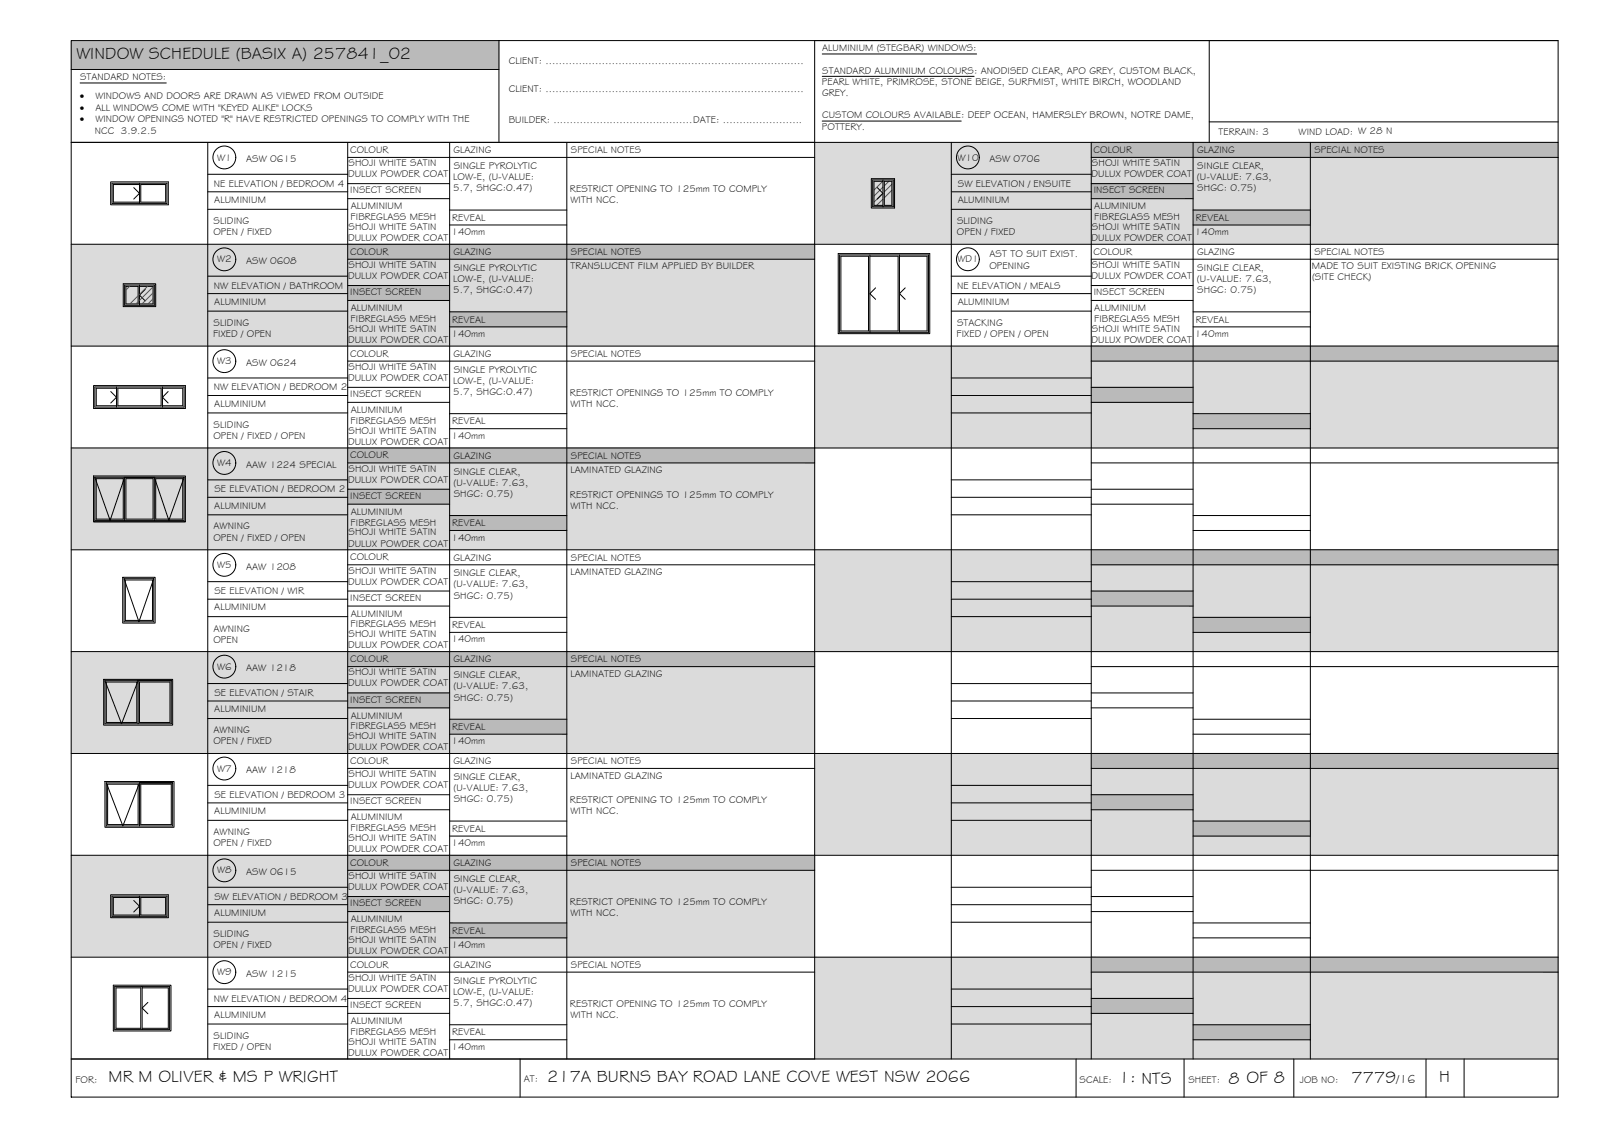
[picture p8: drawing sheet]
<svg xmlns="http://www.w3.org/2000/svg" width="420mm" height="297mm" viewBox="0 0 420 297" stroke-linecap="round" stroke-linejoin="round" font-family="sans-serif">
<!-- layer: WINDOW SCHEDULE HATCH -->
<g fill="#dbdbdb" stroke="#dbdbdb" stroke-width=".26">
<path d="M213.7 37.3l195 26.7v-26.7zM213.7 37.3l195 26.7h-195z"/>
<path d="M18.7 64l195 26.7v-26.7zM18.7 64l195 26.7h-195z"/>
<path d="M213.7 90.7l195 26.7v-26.7zM213.7 90.7l195 26.7h-195z"/>
<path d="M18.7 117.4l195 26.7v-26.7zM18.7 117.4l195 26.7h-195z"/>
<path d="M213.7 144.1l195 26.7v-26.7zM213.7 144.1l195 26.7h-195z"/>
<path d="M18.7 170.8l195 26.7v-26.7zM18.7 170.8l195 26.7h-195z"/>
<path d="M213.7 197.5l195 26.7v-26.7zM213.7 197.5l195 26.7h-195z"/>
<path d="M18.7 224.2l195 26.7v-26.7zM18.7 224.2l195 26.7h-195z"/>
<path d="M213.7 250.9l195 26.7v-26.7zM213.7 250.9l195 26.7h-195z"/>
</g>
<g fill="#bababa" stroke="#bababa" stroke-width=".26">
<path d="M18.7 10.6l112.2 7.6v-7.6zM18.7 10.6l112.2 7.6h-112.2z"/>
<path d="M286.2 37.3l122.5 4v-4zM286.2 37.3l122.5 4h-122.5z"/>
<path d="M286.2 48.1l26.7 4v-4zM286.2 48.1l26.7 4h-26.7z"/>
<path d="M312.9 55.1l30.8 3.9v-3.9zM312.9 55.1l30.8 3.9h-30.8z"/>
<path d="M91.2 64l122.5 4v-4zM91.2 64l122.5 4h-122.5z"/>
<path d="M91.2 74.9l26.7 3.9v-3.9zM91.2 74.9l26.7 3.9h-26.7z"/>
<path d="M117.9 81.8l30.8 3.9v-3.9zM117.9 81.8l30.8 3.9h-30.8z"/>
<path d="M286.2 90.7l122.5 4v-4zM286.2 90.7l122.5 4h-122.5z"/>
<path d="M286.2 101.6l26.7 3.9v-3.9zM286.2 101.6l26.7 3.9h-26.7z"/>
<path d="M312.9 108.5l30.8 3.9v-3.9zM312.9 108.5l30.8 3.9h-30.8z"/>
<path d="M91.2 117.4l122.5 4v-4zM91.2 117.4l122.5 4h-122.5z"/>
<path d="M91.2 128.3l26.7 3.9v-3.9zM91.2 128.3l26.7 3.9h-26.7z"/>
<path d="M117.9 135.2l30.8 3.9v-3.9zM117.9 135.2l30.8 3.9h-30.8z"/>
<path d="M286.2 144.1l122.5 4v-4zM286.2 144.1l122.5 4h-122.5z"/>
<path d="M286.2 155l26.7 3.9v-3.9zM286.2 155l26.7 3.9h-26.7z"/>
<path d="M312.9 161.9l30.8 3.9v-3.9zM312.9 161.9l30.8 3.9h-30.8z"/>
<path d="M91.2 170.8l122.5 4v-4zM91.2 170.8l122.5 4h-122.5z"/>
<path d="M91.2 181.6l26.7 4v-4zM91.2 181.6l26.7 4h-26.7z"/>
<path d="M117.9 188.6l30.8 3.9v-3.9zM117.9 188.6l30.8 3.9h-30.8z"/>
<path d="M286.2 197.5l122.5 4v-4zM286.2 197.5l122.5 4h-122.5z"/>
<path d="M286.2 208.4l26.7 3.9v-3.9zM286.2 208.4l26.7 3.9h-26.7z"/>
<path d="M312.9 215.3l30.8 3.9v-3.9zM312.9 215.3l30.8 3.9h-30.8z"/>
<path d="M91.2 224.2l122.5 4v-4zM91.2 224.2l122.5 4h-122.5z"/>
<path d="M91.2 235l26.7 4v-4zM91.2 235l26.7 4h-26.7z"/>
<path d="M117.9 242l30.8 3.9v-3.9zM117.9 242l30.8 3.9h-30.8z"/>
<path d="M286.2 250.9l122.5 4v-4zM286.2 250.9l122.5 4h-122.5z"/>
<path d="M286.2 261.8l26.7 3.9v-3.9zM286.2 261.8l26.7 3.9h-26.7z"/>
<path d="M312.9 268.7l30.8 3.9v-3.9zM312.9 268.7l30.8 3.9h-30.8z"/>
</g>
<!-- layer: BORDER -->
<g fill="none" stroke="#000" stroke-width=".26">
<path d="M18.7 10.6h390v277h-390zM18.7 18.2h112.2M130.9 10.6v26.7M317.1 10.6v26.7M408.7 10.6h-195v267M18.7 37.3h390M54.5 37.3v240.3M91.2 37.3v240.3M117.9 37.3v240.3M148.7 37.3v240.3M249.5 37.3v240.3M286.2 37.3v240.3"/>
<path d="M312.9 37.3v240.3M317.1 32h91.6M343.7 37.3v240.3M54.5 45.7h36.7M54.5 50.3h36.7M54.5 54.9h36.7M91.2 41.3h122.5M91.2 48.1h26.7M91.2 52.1h26.7M117.9 55.1h30.8M117.9 59h30.8M249.5 45.7h36.7"/>
<path d="M249.5 50.3h36.7M249.5 54.9h36.7M286.2 41.3h122.5M286.2 48.1h26.7M286.2 52.1h26.7M312.9 55.1h30.8M312.9 59h30.8M18.7 64h390M54.5 72.4h36.7M54.5 77h36.7M91.2 68h122.5M91.2 74.9h26.7"/>
<path d="M91.2 78.8h26.7M249.5 72.4h36.7M249.5 77h36.7M286.2 68h122.5M286.2 74.9h26.7M286.2 78.8h26.7M18.7 90.7h390M54.5 81.6h36.7M54.5 99.1h36.7M91.2 94.7h122.5M117.9 81.8h30.8M117.9 85.7h30.8"/>
<path d="M249.5 81.6h36.7M249.5 99.1h36.7M286.2 94.7h122.5M312.9 81.8h30.8M312.9 85.7h30.8M18.7 117.4h390M54.5 103.7h36.7M54.5 108.3h36.7M91.2 101.6h26.7M91.2 105.5h26.7M117.9 108.5h30.8M117.9 112.4h30.8"/>
<path d="M249.5 103.7h36.7M249.5 108.3h36.7M286.2 101.6h26.7M286.2 105.5h26.7M312.9 108.5h30.8M312.9 112.4h30.8M54.5 125.8h36.7M54.5 130.4h36.7M54.5 135h36.7M91.2 121.4h122.5M91.2 128.3h26.7M91.2 132.2h26.7"/>
<path d="M117.9 135.2h30.8M117.9 139.1h30.8M249.5 125.8h36.7M249.5 130.4h36.7M249.5 135h36.7M286.2 121.4h122.5M286.2 128.3h26.7M286.2 132.2h26.7M312.9 135.2h30.8M312.9 139.1h30.8M18.7 144.1h390M54.5 152.5h36.7"/>
<path d="M54.5 157.1h36.7M91.2 148.1h122.5M91.2 155h26.7M91.2 158.9h26.7M249.5 152.5h36.7M249.5 157.1h36.7M286.2 148.1h122.5M286.2 155h26.7M286.2 158.9h26.7M18.7 170.8h390M54.5 161.7h36.7M54.5 179.2h36.7"/>
<path d="M91.2 174.8h122.5M117.9 161.9h30.8M117.9 165.8h30.8M249.5 161.7h36.7M249.5 179.2h36.7M286.2 174.8h122.5M312.9 161.9h30.8M312.9 165.8h30.8M18.7 197.5h390M54.5 183.8h36.7M54.5 188.4h36.7M91.2 181.7h26.7"/>
<path d="M91.2 185.6h26.7M117.9 188.6h30.8M117.9 192.5h30.8M249.5 183.8h36.7M249.5 188.4h36.7M286.2 181.7h26.7M286.2 185.6h26.7M312.9 188.6h30.8M312.9 192.5h30.8M54.5 205.9h36.7M54.5 210.5h36.7M54.5 215.1h36.7"/>
<path d="M91.2 201.5h122.5M91.2 208.4h26.7M91.2 212.3h26.7M117.9 215.3h30.8M117.9 219.2h30.8M249.5 205.9h36.7M249.5 210.5h36.7M249.5 215.1h36.7M286.2 201.5h122.5M286.2 208.4h26.7M286.2 212.3h26.7M312.9 215.3h30.8"/>
<path d="M312.9 219.2h30.8M18.7 224.2h390M54.5 232.6h36.7M54.5 237.2h36.7M91.2 228.2h122.5M91.2 235h26.7M91.2 239h26.7M249.5 232.6h36.7M249.5 237.2h36.7M286.2 228.2h122.5M286.2 235h26.7M286.2 239h26.7"/>
<path d="M18.7 250.9h390M54.5 241.8h36.7M54.5 259.3h36.7M91.2 254.9h122.5M117.9 242h30.8M117.9 245.9h30.8M249.5 241.8h36.7M249.5 259.3h36.7M286.2 254.9h122.5M312.9 242h30.8M312.9 245.9h30.8M18.7 277.6h390"/>
<path d="M54.5 263.9h36.7M54.5 268.5h36.7M91.2 261.8h26.7M91.2 265.7h26.7M117.9 268.7h30.8M117.9 272.6h30.8M136.4 277.6v10M249.5 263.9h36.7M249.5 268.5h36.7M282.2 277.6v10M286.2 261.8h26.7M286.2 265.7h26.7"/>
<path d="M310.5 277.6v10M312.9 268.7h30.8M312.9 272.6h30.8M339.3 277.6v10M374 277.6v10M384 277.6v10"/>
</g>
<!-- layer: TEXT -->
<path d="M215.7 14.2h40.4M21 21.8h22.6M215.6 31.7h36.5M215.7 20h39.8" fill="none" stroke="#000" stroke-width=".26"/>
<!-- layer: WINDOWS -->
<g fill="none" stroke="#000" stroke-width=".26">
<path d="M29.4 48h14.4v5.3h-14.4zM35.1 49.2l1.5 1.5-1.5 1.5M36.6 48.4h-6.9v4.6h6.9M36.6 48v5.3M36.9 48.4h6.5v4.6h-6.5zM228.9 47.2h5.4v7h-5.4zM230.1 49.2l1.5 1.5-1.5 1.5M231.6 47.5h-2.4v6.3h2.4M231.6 47.2v7M231.9 47.5h2v6.3h-2zM32.7 74.7h7.8v5.3h-7.8zM33 75.1h3.2v4.6h-3.2z"/>
<path d="M36.6 74.7v5.3M36.6 75.1h3.5v4.6h-3.5M38.1 75.9l-1.5 1.5 1.5 1.5M220.2 66.8h23.3v20.3h-23.3zM220.5 67.2h7.3v19.6h-7.3zM228.1 67.2h7.4v19.6h-7.4M228.1 66.8v20.3M229.6 75.5l-1.5 1.5 1.5 1.5M235.9 67.2h7.2v19.6h-7.2M235.9 66.8v20.3M237.4 75.5l-1.5 1.5 1.5 1.5M24.9 101.4h23.4v5.3h-23.4z"/>
<path d="M29 102.7l1.6 1.5-1.6 1.5M30.6 101.8h-5.4v4.6h5.4M30.6 101.4v5.3M30.9 101.8h11.4v4.6h-11.4zM42.6 101.8h5.3v4.6h-5.3M42.6 101.4v5.3M44.1 102.7l-1.5 1.5 1.5 1.5M24.9 125.1l4 11.3 3.8-11.3M24.9 125.1h23.4l-4 11.3-3.8-11.3M24.9 125.1v11.3h23.4v-11.3M25.2 125.5h7.1v10.6h-7.1zM32.7 125.1h7.8"/>
<path d="M32.7 125.1v11.3M33 125.5h7.1v10.6h-7.1zM40.5 125.1v11.3M40.8 125.5h7.1v10.6h-7.1zM32.5 151.7l3.9 11.3 3.9-11.3M32.5 151.7h7.8M32.5 151.7v11.3h7.8v-11.3M32.9 152.1h7.1v10.6h-7.1zM27.5 178.4h17.4h-8.7M27.5 178.4l4.4 11.4 4.3-11.4M27.5 178.4v11.4h17.4v-11.4M27.9 178.8h8v10.6h-8z"/>
<path d="M36.2 178.4v11.4M36.6 178.8h8v10.6h-8zM27.9 205.2h17.4h-8.7M27.9 205.2l4.3 11.3 4.4-11.3M27.9 205.2v11.3h17.4v-11.3M28.2 205.6h8v10.6h-8zM36.6 205.2v11.3M36.9 205.6h8v10.6h-8zM29.4 234.9h14.4v5.3h-14.4zM35.1 236.1l1.5 1.5-1.5 1.5M36.6 235.3h-6.9v4.6h6.9M36.6 234.9v5.3"/>
<path d="M36.9 235.3h6.5v4.6h-6.5zM30.1 258.6h14.4v11.3h-14.4zM30.4 259h6.5v10.6h-6.5zM37.3 259h6.8v10.6h-6.8M37.3 258.6v11.3M38.8 262.8l-1.5 1.5 1.5 1.5"/>
<circle cx="58.8" cy="41.3" r="3"/>
<circle cx="253.8" cy="41.3" r="3"/>
<circle cx="58.8" cy="68" r="3"/>
<circle cx="253.8" cy="68" r="3"/>
<circle cx="58.8" cy="94.7" r="3"/>
<circle cx="58.8" cy="121.4" r="3"/>
<circle cx="58.8" cy="148.1" r="3"/>
<circle cx="58.8" cy="174.8" r="3"/>
<circle cx="58.8" cy="201.5" r="3"/>
<circle cx="58.8" cy="228.2" r="3"/>
<circle cx="58.8" cy="254.9" r="3"/>
</g>
<!-- layer: NEWWORK -->
<path d="M29 47.7h15.1v6h-15.1zM228.5 46.8h6.1v7.7h-6.1zM32.3 74.4h8.5v6h-8.5zM219.8 66.5h24v21h-24zM24.5 101.1h24.1v6h-24.1zM24.5 124.8h24.1v12h-24.1zM24.5 136.8h24.1M32.2 151.4h8.5v12h-8.5zM27.2 178.1h18.1v12h-18.1zM27.5 204.9h18.1v12h-18.1zM29 234.6h15.1v6h-15.1zM29.7 258.3h15.1v12h-15.1z" fill="none" stroke="#000" stroke-width=".26"/>
<!-- layer: HATCH -->
<g fill="none" stroke="#545454" stroke-width=".26">
<path d="M231.6 47.5l-2.4 2.3M231.6 49.1l-2.4 2.3M231.6 50.6l-2.4 2.4M231.6 52.2l-1.7 1.6M233.2 47.5l-1.3 1.2M233.9 48.3l-2 2M233.9 49.9l-2 2M34 75.1l-1 .9M36.2 77.5l-2.1 2.2M36.2 79.1l-.5 .6M38.7 75.1l-2.1 2.1M40.1 75.2l-3.5 3.6"/>
<path d="M40.1 76.8l-2.9 2.9M40.1 78.4l-1.3 1.3"/>
</g>
<g font-size="4.5">
<text x="20" y="15.6">WINDOW SCHEDULE (BASIX A) 257841_02</text>
<text x="28.5" y="283.7">MR M OLIVER &amp; MS P WRIGHT</text>
<text x="143.5" y="283.7">217A BURNS BAY ROAD LANE COVE WEST NSW 2066</text>
<text x="293.4" y="284">1: NTS</text>
<text x="322.2" y="284.2">8 OF 8</text>
<text x="354.5" y="283.8">7779</text>
<text x="377.4" y="283.8">H</text>
</g>
<text font-size="3.2" x="366.3" y="283.8">/16</text>
<g font-size="2.6">
<text x="133.4" y="16.9">CLIENT: ..............................................................................</text>
<text x="215.7" y="13.5">ALUMINIUM (STEGBAR) WINDOWS:</text>
<text x="21" y="21.1">STANDARD NOTES:</text>
<text x="215.6" y="22.2">PEARL WHITE, PRIMROSE, STONE BEIGE, SURFMIST, WHITE BIRCH, WOODLAND</text>
<text x="215.7" y="19.3">STANDARD ALUMINIUM COLOURS: ANODISED CLEAR, APO GREY, CUSTOM BLACK,</text>
<text x="21" y="26.1">·</text>
<text x="21" y="29.1">·</text>
<text x="25" y="29.1">ALL WINDOWS COME WITH &quot;KEYED ALIKE&quot; LOCKS</text>
<text x="25" y="26.1">WINDOWS AND DOORS ARE DRAWN AS VIEWED FROM OUTSIDE</text>
<text x="133.4" y="24">CLIENT: ..............................................................................</text>
<text x="215.6" y="25.2">GREY.</text>
<text x="21" y="32.1">·</text>
<text x="24.9" y="35.1">NCC 3.9.2.5</text>
<text x="25" y="32.1">WINDOW OPENINGS NOTED &quot;R&quot; HAVE RESTRICTED OPENINGS TO COMPLY WITH THE</text>
<text x="133.4" y="32.3">BUILDER: ..........................................DATE: ........................</text>
<text x="215.6" y="34">POTTERY.</text>
<text x="215.6" y="31">CUSTOM COLOURS AVAILABLE: DEEP OCEAN, HAMERSLEY BROWN, NOTRE DAME,</text>
<text x="319.6" y="35.4">TERRAIN: 3</text>
<text x="340.6" y="35.4">WIND LOAD: W 28 N</text>
<text x="91.8" y="40.1">COLOUR</text>
<text x="119" y="40.1">GLAZING</text>
<text x="149.7" y="40.1">SPECIAL NOTES</text>
<text x="286.8" y="40.1">COLOUR</text>
<text x="314" y="40.1">GLAZING</text>
<text x="344.7" y="40.1">SPECIAL NOTES</text>
<text x="57" y="42.1">W1</text>
<text x="64.5" y="42.6">ASW 0615</text>
<text x="91.3" y="46.5">DULUX POWDER COAT</text>
<text x="91.4" y="43.6">SHOJI WHITE SATIN</text>
<text x="118.9" y="47.2">LOW-E, (U-VALUE:</text>
<text x="119" y="44.3">SINGLE PYROLYTIC</text>
<text x="251.1" y="42.1">W10</text>
<text x="259.5" y="42.6">ASW 0706</text>
<text x="286.3" y="46.5">DULUX POWDER COAT</text>
<text x="286.4" y="43.6">SHOJI WHITE SATIN</text>
<text x="313.9" y="47.2">(U-VALUE: 7.63,</text>
<text x="314" y="44.3">SINGLE CLEAR,</text>
<text x="56.1" y="49">NE ELEVATION / BEDROOM 4</text>
<text x="56.2" y="53.2">ALUMINIUM</text>
<text x="91.8" y="50.7">INSECT SCREEN</text>
<text x="118.9" y="50.2">5.7, SHGC:0.47)</text>
<text x="149.5" y="50.4">RESTRICT OPENING TO 125mm TO COMPLY</text>
<text x="149.6" y="53.3">WITH NCC.</text>
<text x="251.2" y="49">SW ELEVATION / ENSUITE</text>
<text x="251.2" y="53.2">ALUMINIUM</text>
<text x="286.9" y="50.7">INSECT SCREEN</text>
<text x="314" y="50.2">SHGC: 0.75)</text>
<text x="56" y="58.7">SLIDING</text>
<text x="92" y="57.7">FIBREGLASS MESH</text>
<text x="92" y="54.9">ALUMINIUM</text>
<text x="118.6" y="57.9">REVEAL</text>
<text x="251" y="58.7">SLIDING</text>
<text x="287" y="57.7">FIBREGLASS MESH</text>
<text x="287" y="54.9">ALUMINIUM</text>
<text x="313.6" y="57.9">REVEAL</text>
<text x="56" y="61.6">OPEN / FIXED</text>
<text x="91.3" y="63.2">DULUX POWDER COAT</text>
<text x="91.4" y="60.3">SHOJI WHITE SATIN</text>
<text x="118.4" y="61.7">140mm</text>
<text x="251" y="61.6">OPEN / FIXED</text>
<text x="286.3" y="63.2">DULUX POWDER COAT</text>
<text x="286.4" y="60.3">SHOJI WHITE SATIN</text>
<text x="313.4" y="61.6">140mm</text>
<text x="57" y="68.8">W2</text>
<text x="64.5" y="69.3">ASW 0608</text>
<text x="91.4" y="70.2">SHOJI WHITE SATIN</text>
<text x="91.8" y="66.8">COLOUR</text>
<text x="119" y="66.9">GLAZING</text>
<text x="119" y="71">SINGLE PYROLYTIC</text>
<text x="149.6" y="70.6">TRANSLUCENT FILM APPLIED BY BUILDER</text>
<text x="149.7" y="66.9">SPECIAL NOTES</text>
<text x="251.1" y="68.8">WD1</text>
<text x="259.5" y="70.4">OPENING</text>
<text x="259.5" y="67.5">AST TO SUIT EXIST.</text>
<text x="286.4" y="70.2">SHOJI WHITE SATIN</text>
<text x="286.8" y="66.8">COLOUR</text>
<text x="314" y="66.8">GLAZING</text>
<text x="314" y="71">SINGLE CLEAR,</text>
<text x="344.1" y="70.5">MADE TO SUIT EXISTING BRICK OPENING</text>
<text x="344.7" y="66.9">SPECIAL NOTES</text>
<text x="56.1" y="75.7">NW ELEVATION / BATHROOM</text>
<text x="91.3" y="73.2">DULUX POWDER COAT</text>
<text x="91.8" y="77.4">INSECT SCREEN</text>
<text x="118.9" y="73.9">LOW-E, (U-VALUE:</text>
<text x="118.9" y="76.9">5.7, SHGC:0.47)</text>
<text x="251.1" y="75.7">NE ELEVATION / MEALS</text>
<text x="286.3" y="73.2">DULUX POWDER COAT</text>
<text x="286.9" y="77.4">INSECT SCREEN</text>
<text x="313.9" y="73.9">(U-VALUE: 7.63,</text>
<text x="314" y="76.9">SHGC: 0.75)</text>
<text x="344.1" y="73.4">(SITE CHECK)</text>
<text x="56.2" y="79.9">ALUMINIUM</text>
<text x="92" y="81.6">ALUMINIUM</text>
<text x="251.2" y="79.9">ALUMINIUM</text>
<text x="287" y="81.6">ALUMINIUM</text>
<text x="55.9" y="88.3">FIXED / OPEN</text>
<text x="56" y="85.4">SLIDING</text>
<text x="91.3" y="89.9">DULUX POWDER COAT</text>
<text x="91.4" y="87">SHOJI WHITE SATIN</text>
<text x="92" y="84.4">FIBREGLASS MESH</text>
<text x="118.4" y="88.3">140mm</text>
<text x="118.6" y="84.6">REVEAL</text>
<text x="250.9" y="88.3">FIXED / OPEN / OPEN</text>
<text x="251" y="85.4">STACKING</text>
<text x="286.3" y="89.9">DULUX POWDER COAT</text>
<text x="286.4" y="87">SHOJI WHITE SATIN</text>
<text x="287" y="84.4">FIBREGLASS MESH</text>
<text x="313.4" y="88.3">140mm</text>
<text x="313.6" y="84.6">REVEAL</text>
<text x="57" y="95.5">W3</text>
<text x="64.5" y="96">ASW 0624</text>
<text x="91.8" y="93.5">COLOUR</text>
<text x="119" y="93.5">GLAZING</text>
<text x="149.7" y="93.5">SPECIAL NOTES</text>
<text x="91.3" y="99.9">DULUX POWDER COAT</text>
<text x="91.4" y="97">SHOJI WHITE SATIN</text>
<text x="118.9" y="100.6">LOW-E, (U-VALUE:</text>
<text x="119" y="97.7">SINGLE PYROLYTIC</text>
<text x="56.1" y="102.4">NW ELEVATION / BEDROOM 2</text>
<text x="56.2" y="106.7">ALUMINIUM</text>
<text x="91.8" y="104.1">INSECT SCREEN</text>
<text x="118.9" y="103.6">5.7, SHGC:0.47)</text>
<text x="149.5" y="103.8">RESTRICT OPENINGS TO 125mm TO COMPLY</text>
<text x="149.6" y="106.7">WITH NCC.</text>
<text x="56" y="112.1">SLIDING</text>
<text x="91.4" y="113.7">SHOJI WHITE SATIN</text>
<text x="92" y="111.1">FIBREGLASS MESH</text>
<text x="92" y="108.3">ALUMINIUM</text>
<text x="118.6" y="111.3">REVEAL</text>
<text x="56" y="115">OPEN / FIXED / OPEN</text>
<text x="91.3" y="116.6">DULUX POWDER COAT</text>
<text x="118.4" y="115">140mm</text>
<text x="57" y="122.2">W4</text>
<text x="64.5" y="122.7">AAW 1224 SPECIAL</text>
<text x="91.4" y="123.6">SHOJI WHITE SATIN</text>
<text x="91.8" y="120.2">COLOUR</text>
<text x="119" y="120.3">GLAZING</text>
<text x="119" y="124.4">SINGLE CLEAR,</text>
<text x="149.6" y="124">LAMINATED GLAZING</text>
<text x="149.7" y="120.3">SPECIAL NOTES</text>
<text x="56.2" y="129.1">SE ELEVATION / BEDROOM 2</text>
<text x="91.3" y="126.6">DULUX POWDER COAT</text>
<text x="91.8" y="130.8">INSECT SCREEN</text>
<text x="118.9" y="127.3">(U-VALUE: 7.63,</text>
<text x="119" y="130.3">SHGC: 0.75)</text>
<text x="149.5" y="130.5">RESTRICT OPENINGS TO 125mm TO COMPLY</text>
<text x="56.2" y="133.3">ALUMINIUM</text>
<text x="92" y="137.8">FIBREGLASS MESH</text>
<text x="92" y="135">ALUMINIUM</text>
<text x="118.6" y="138">REVEAL</text>
<text x="149.6" y="133.4">WITH NCC.</text>
<text x="56" y="141.7">OPEN / FIXED / OPEN</text>
<text x="56" y="138.8">AWNING</text>
<text x="91.3" y="143.3">DULUX POWDER COAT</text>
<text x="91.4" y="140.4">SHOJI WHITE SATIN</text>
<text x="118.4" y="141.7">140mm</text>
<text x="57" y="148.9">W5</text>
<text x="64.5" y="149.3">AAW 1208</text>
<text x="91.8" y="146.9">COLOUR</text>
<text x="119" y="147">GLAZING</text>
<text x="149.7" y="147">SPECIAL NOTES</text>
<text x="56.2" y="155.8">SE ELEVATION / WIR</text>
<text x="91.3" y="153.3">DULUX POWDER COAT</text>
<text x="91.4" y="150.4">SHOJI WHITE SATIN</text>
<text x="118.9" y="154">(U-VALUE: 7.63,</text>
<text x="119" y="151.1">SINGLE CLEAR,</text>
<text x="149.6" y="150.7">LAMINATED GLAZING</text>
<text x="56.2" y="160">ALUMINIUM</text>
<text x="91.8" y="157.5">INSECT SCREEN</text>
<text x="92" y="161.7">ALUMINIUM</text>
<text x="119" y="157">SHGC: 0.75)</text>
<text x="56" y="165.6">AWNING</text>
<text x="91.4" y="167.1">SHOJI WHITE SATIN</text>
<text x="92" y="164.5">FIBREGLASS MESH</text>
<text x="118.6" y="164.7">REVEAL</text>
<text x="56" y="168.5">OPEN</text>
<text x="91.3" y="170">DULUX POWDER COAT</text>
<text x="91.8" y="173.6">COLOUR</text>
<text x="118.4" y="168.4">140mm</text>
<text x="119" y="173.6">GLAZING</text>
<text x="149.7" y="173.7">SPECIAL NOTES</text>
<text x="57" y="175.6">W6</text>
<text x="64.5" y="176">AAW 1218</text>
<text x="91.3" y="180">DULUX POWDER COAT</text>
<text x="91.4" y="177.1">SHOJI WHITE SATIN</text>
<text x="119" y="177.8">SINGLE CLEAR,</text>
<text x="149.6" y="177.4">LAMINATED GLAZING</text>
<text x="56.2" y="182.5">SE ELEVATION / STAIR</text>
<text x="91.8" y="184.2">INSECT SCREEN</text>
<text x="118.9" y="180.7">(U-VALUE: 7.63,</text>
<text x="119" y="183.7">SHGC: 0.75)</text>
<text x="56.2" y="186.7">ALUMINIUM</text>
<text x="92" y="191.2">FIBREGLASS MESH</text>
<text x="92" y="188.4">ALUMINIUM</text>
<text x="118.6" y="191.4">REVEAL</text>
<text x="56" y="195.1">OPEN / FIXED</text>
<text x="56" y="192.2">AWNING</text>
<text x="91.3" y="196.7">DULUX POWDER COAT</text>
<text x="91.4" y="193.8">SHOJI WHITE SATIN</text>
<text x="118.4" y="195.1">140mm</text>
<text x="57" y="202.3">W7</text>
<text x="64.5" y="202.7">AAW 1218</text>
<text x="91.4" y="203.7">SHOJI WHITE SATIN</text>
<text x="91.8" y="200.3">COLOUR</text>
<text x="119" y="200.4">GLAZING</text>
<text x="149.7" y="200.4">SPECIAL NOTES</text>
<text x="56.2" y="209.2">SE ELEVATION / BEDROOM 3</text>
<text x="91.3" y="206.7">DULUX POWDER COAT</text>
<text x="118.9" y="207.4">(U-VALUE: 7.63,</text>
<text x="119" y="204.5">SINGLE CLEAR,</text>
<text x="149.6" y="204.1">LAMINATED GLAZING</text>
<text x="56.2" y="213.4">ALUMINIUM</text>
<text x="91.8" y="210.9">INSECT SCREEN</text>
<text x="92" y="215.1">ALUMINIUM</text>
<text x="119" y="210.4">SHGC: 0.75)</text>
<text x="149.5" y="210.6">RESTRICT OPENING TO 125mm TO COMPLY</text>
<text x="149.6" y="213.5">WITH NCC.</text>
<text x="56" y="221.8">OPEN / FIXED</text>
<text x="56" y="218.9">AWNING</text>
<text x="91.4" y="220.5">SHOJI WHITE SATIN</text>
<text x="92" y="217.9">FIBREGLASS MESH</text>
<text x="118.4" y="221.8">140mm</text>
<text x="118.6" y="218.1">REVEAL</text>
<text x="91.3" y="223.4">DULUX POWDER COAT</text>
<text x="91.8" y="227">COLOUR</text>
<text x="119" y="227">GLAZING</text>
<text x="149.7" y="227.1">SPECIAL NOTES</text>
<text x="57" y="229">W8</text>
<text x="64.5" y="229.5">ASW 0615</text>
<text x="91.3" y="233.4">DULUX POWDER COAT</text>
<text x="91.4" y="230.5">SHOJI WHITE SATIN</text>
<text x="119" y="231.2">SINGLE CLEAR,</text>
<text x="56.2" y="235.9">SW ELEVATION / BEDROOM 3</text>
<text x="91.8" y="237.6">INSECT SCREEN</text>
<text x="118.9" y="234.1">(U-VALUE: 7.63,</text>
<text x="119" y="237.1">SHGC: 0.75)</text>
<text x="149.5" y="237.3">RESTRICT OPENING TO 125mm TO COMPLY</text>
<text x="56" y="245.6">SLIDING</text>
<text x="56.2" y="240.1">ALUMINIUM</text>
<text x="92" y="244.6">FIBREGLASS MESH</text>
<text x="92" y="241.8">ALUMINIUM</text>
<text x="118.6" y="244.8">REVEAL</text>
<text x="149.6" y="240.2">WITH NCC.</text>
<text x="56" y="248.5">OPEN / FIXED</text>
<text x="91.3" y="250.1">DULUX POWDER COAT</text>
<text x="91.4" y="247.2">SHOJI WHITE SATIN</text>
<text x="118.4" y="248.5">140mm</text>
<text x="57" y="255.7">W9</text>
<text x="64.5" y="256.2">ASW 1215</text>
<text x="91.4" y="257.1">SHOJI WHITE SATIN</text>
<text x="91.8" y="253.7">COLOUR</text>
<text x="119" y="253.8">GLAZING</text>
<text x="119" y="257.9">SINGLE PYROLYTIC</text>
<text x="149.7" y="253.8">SPECIAL NOTES</text>
<text x="56.1" y="262.6">NW ELEVATION / BEDROOM 4</text>
<text x="91.3" y="260.1">DULUX POWDER COAT</text>
<text x="118.9" y="260.9">LOW-E, (U-VALUE:</text>
<text x="118.9" y="263.8">5.7, SHGC:0.47)</text>
<text x="149.5" y="264">RESTRICT OPENING TO 125mm TO COMPLY</text>
<text x="56.2" y="266.8">ALUMINIUM</text>
<text x="91.8" y="264.3">INSECT SCREEN</text>
<text x="92" y="268.5">ALUMINIUM</text>
<text x="149.6" y="266.9">WITH NCC.</text>
<text x="55.9" y="275.2">FIXED / OPEN</text>
<text x="56" y="272.3">SLIDING</text>
<text x="91.4" y="273.9">SHOJI WHITE SATIN</text>
<text x="92" y="271.3">FIBREGLASS MESH</text>
<text x="118.4" y="275.2">140mm</text>
<text x="118.6" y="271.5">REVEAL</text>
<text x="91.3" y="276.8">DULUX POWDER COAT</text>
<text x="19.8" y="283.8">FOR:</text>
<text x="137.4" y="283.7">AT:</text>
<text x="283.1" y="284">SCALE:</text>
<text x="311.7" y="284">SHEET:</text>
<text x="340.9" y="284">JOB NO:</text>
</g>
</svg>
